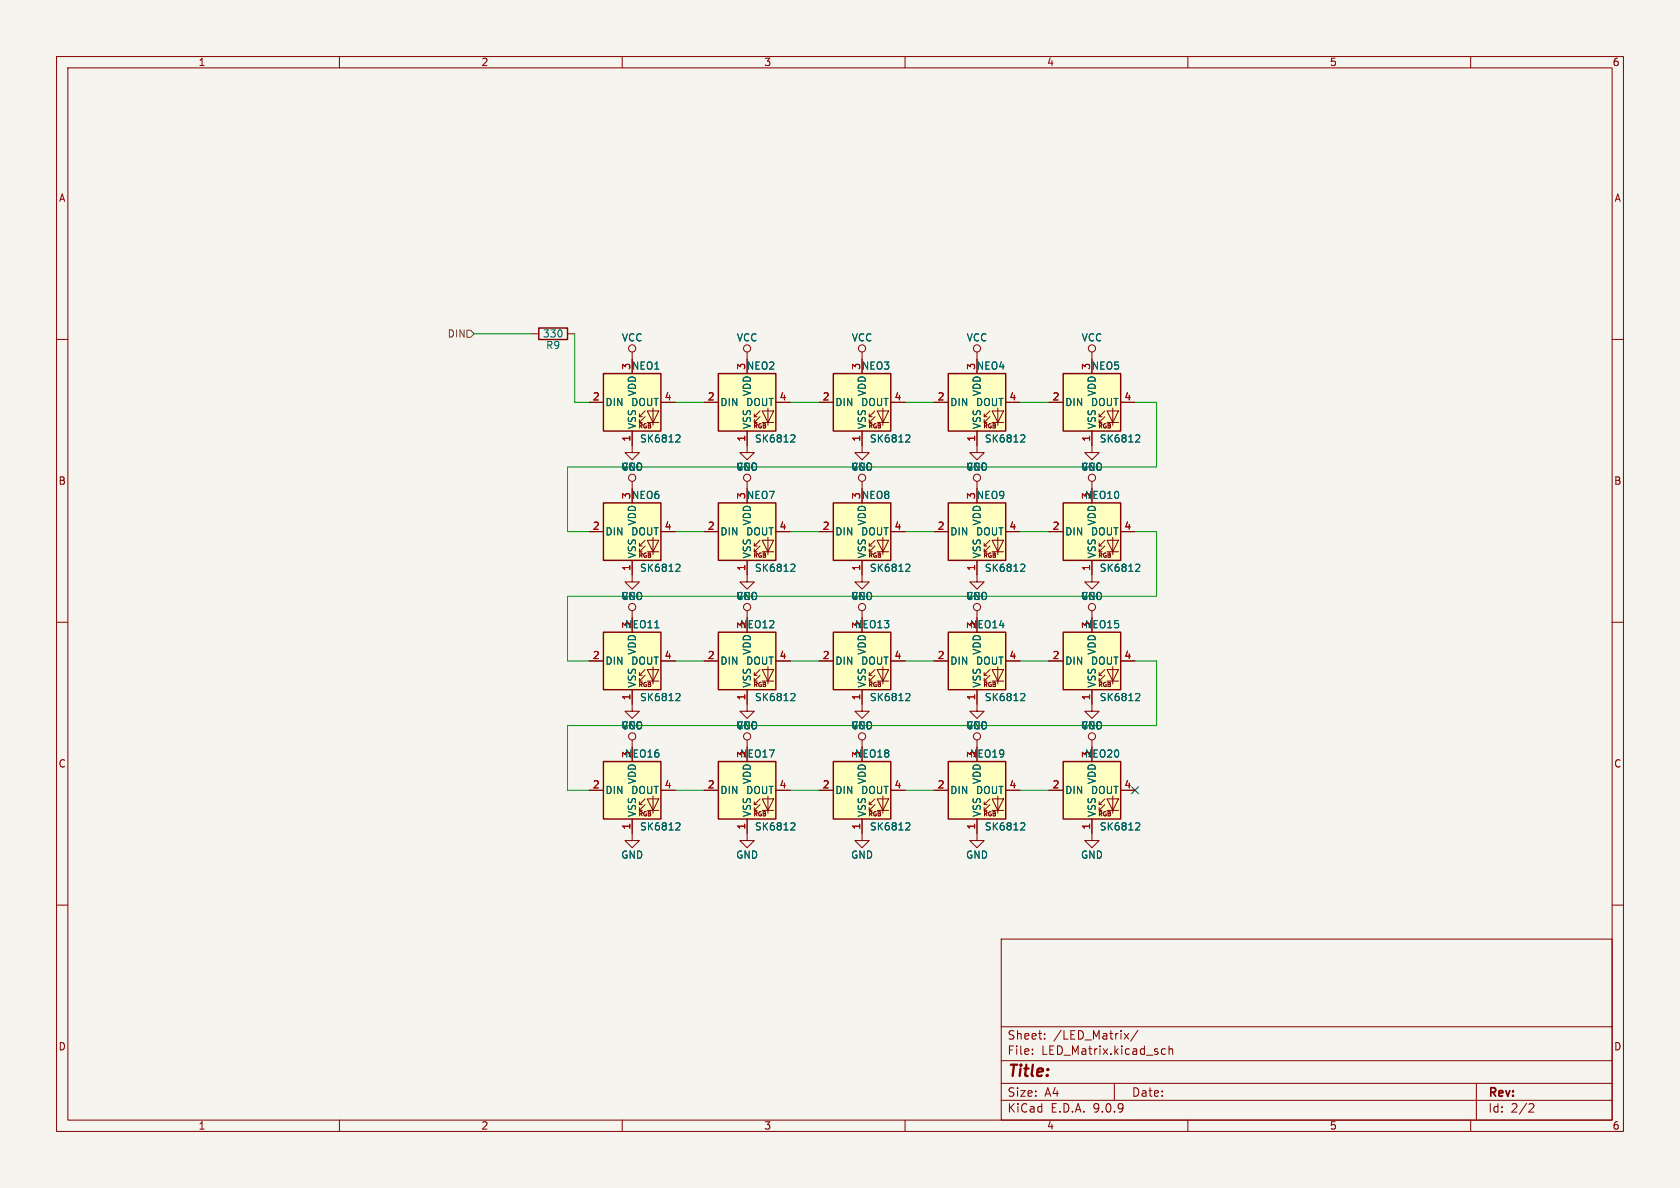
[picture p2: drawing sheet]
<svg xmlns="http://www.w3.org/2000/svg" width="297mm" height="210mm" viewBox="0 0 297 210" stroke-linecap="round" stroke-linejoin="round" font-family="sans-serif">
<path d="M0 0h297v210h-297z" fill="#f5f4ef" stroke="#f5f4ef" stroke-width=".18"/>
<g fill="none" stroke="#840000" stroke-width=".18">
<path d="M10 10h277v190h-277zM12 12h273v186h-273zM60 10v2M110 10v2M160 10v2M210 10v2M260 10v2M10 60h2M285 60h2M10 110h2M285 110h2M111.8 130.8v1.3"/>
<path d="M152.4 124.5v1.2h1.3l-1.3 1.3-1.3-1.3h1.3M111.8 147.3v1.3h1.2l-1.2 1.3-1.3-1.3h1.3M10 160h2M177 166h108v32h-108zM285 160h2M60 198v2M110 198v2M160 198v2M177 194.5h108M177 191.5h108M177 187.5h108M177 181.5h108"/>
<path d="M182.5 186.3v.1M182.5 185.5v.1M184.7 183.6v.1M184.7 182.8v.1M197 191.5v3M198.7 182.7l.8 1M199.5 182.7l-.8 1M201.2 182.1l-1.3 2M205.5 186.3h.5M205.5 185.5h.5M206.7 185.5l.2-.1 .3 .1 .1 .9M206.7 184.9v1.5"/>
<path d="M210 198v2M260 198v2M261 191.5v6.5M270.5 195.1l.5 .1 .2 .3-1 1.1h1"/>
<circle cx="111.8" cy="130.2" r=".63"/>
</g>
<path d="M106.7 134.6h10.1v10.2h-10.1z" fill="#ffffc2"/>
<path d="M104.1 139.7h2.6M111.8 124.5v1.2h1.2l-1.2 1.3-1.3-1.3h1.3M111.8 132.1v2.5M116.8 139.7h2.6M111.8 144.8v2.5M113 142.2h.5M113 143.3h.5M114 141.2l-1 1v-.5M114 142.2l-1 1.1v-.6M114.4 141.2h2.1l-1.1 2.1zM114.4 143.3h2.1M115.4 140.7v3.1" fill="none" stroke="#840000" stroke-width=".18"/>
<path d="M106.7 134.6h10.1v10.2h-10.1z" fill="none" stroke="#840000" stroke-width=".25"/>
<path d="M119.7 145.4l.4 .1 .1 .3-.8 .9h.8" fill="none" stroke="#006464" stroke-width=".18"/>
<path d="M106.7 111.8h10.1v10.1h-10.1z" fill="#ffffc2"/>
<g fill="none" stroke="#840000" stroke-width=".18">
<path d="M104.1 116.8h2.6M111.8 108v3.8M113 119.4h.5M114 118.4l-1 1v-.5M114 119.4l-1 1v-.5M114.4 118.4h2.1l-1.1 2zM115.4 117.9v3M116.8 116.8h2.6M111.8 121.9v2.6M113 120.4h.5M114.4 120.4h2.1"/>
<circle cx="111.8" cy="107.3" r=".63"/>
</g>
<path d="M106.7 111.8h10.1v10.1h-10.1z" fill="none" stroke="#840000" stroke-width=".25"/>
<path d="M115.8 111h.7M119.7 122.6h.4l.1 .4-.8 .9h.8" fill="none" stroke="#006464" stroke-width=".18"/>
<path d="M147.3 111.8h10.2v10.1h-10.2z" fill="#ffffc2"/>
<g fill="none" stroke="#840000" stroke-width=".18">
<path d="M94 59h1.2M100.3 59h1.3M132.1 108v1.2M144.8 116.8h2.5M152.4 108v3.8M153.7 119.4h.5M154.7 118.4l-1 1v-.5M154.7 119.4l-1 1v-.5M155.1 118.4h2l-1 2zM156.1 117.9v3M157.5 116.8h2.5M132.1 124.5v1.2h1.2l-1.2 1.3-1.3-1.3h1.3"/>
<path d="M152.4 121.9v2.6M153.7 120.4h.5M155.1 120.4h2"/>
<circle cx="132.1" cy="107.3" r=".63"/>
<circle cx="152.4" cy="107.3" r=".63"/>
</g>
<path d="M95.2 58h5.1v2h-5.1zM147.3 111.8h10.2v10.1h-10.2z" fill="none" stroke="#840000" stroke-width=".25"/>
<path d="M160.3 122.6h.4l.2 .4-.8 .9h.8" fill="none" stroke="#006464" stroke-width=".18"/>
<path d="M127 111.8h10.2v10.1h-10.2z" fill="#ffffc2"/>
<path d="M124.5 116.8h2.5M132.1 109.2v2.6M133.3 119.4h.6M134.4 118.4l-1.1 1v-.5M134.4 119.4l-1.1 1v-.5M134.7 118.4h2.1l-1 2zM135.8 117.9v3M137.2 116.8h2.5M132.1 121.9v2.6M133.3 120.4h.6M134.7 120.4h2.1" fill="none" stroke="#840000" stroke-width=".18"/>
<path d="M127 111.8h10.2v10.1h-10.2z" fill="none" stroke="#840000" stroke-width=".25"/>
<path d="M140 122.6h.4l.1 .4-.7 .9h.7" fill="none" stroke="#006464" stroke-width=".18"/>
<path d="M127 134.6h10.2v10.2h-10.2z" fill="#ffffc2"/>
<g fill="none" stroke="#840000" stroke-width=".18">
<path d="M124.5 139.7h2.5M132.1 132.1v2.5M137.2 139.7h2.5M152.4 130.8v1.3M132.1 144.8v2.5M133.3 142.2h.6M133.3 143.3h.6M134.4 141.2l-1.1 1v-.5M134.4 142.2l-1.1 1.1v-.6M134.7 141.2h2.1l-1 2.1zM134.7 143.3h2.1M135.8 140.7v3.1"/>
<circle cx="152.4" cy="130.2" r=".63"/>
</g>
<path d="M127 134.6h10.2v10.2h-10.2z" fill="none" stroke="#840000" stroke-width=".25"/>
<path d="M140 145.4l.4 .1 .1 .3-.7 .9h.7" fill="none" stroke="#006464" stroke-width=".18"/>
<path d="M147.3 134.6h10.2v10.2h-10.2z" fill="#ffffc2"/>
<g fill="none" stroke="#840000" stroke-width=".18">
<path d="M132.1 85.1v1.3M111.8 101.6v1.3h1.2l-1.2 1.2-1.3-1.2h1.3M132.1 101.6v1.3h1.2l-1.2 1.2-1.3-1.2h1.3M152.4 101.6v1.3h1.3l-1.3 1.2-1.3-1.2h1.3M193 108v1.2M132.1 130.8v1.3M144.8 139.7h2.5M152.4 132.1v2.5M157.5 139.7h2.5M152.4 144.8v3.8h1.3l-1.3 1.3-1.3-1.3h1.3M153.7 142.2h.5M153.7 143.3h.5"/>
<path d="M154.7 141.2l-1 1v-.5M154.7 142.2l-1 1.1v-.6M155.1 141.2h2l-1 2.1zM155.1 143.3h2M156.1 140.7v3.1"/>
<circle cx="132.1" cy="84.5" r=".63"/>
<circle cx="193" cy="107.3" r=".63"/>
<circle cx="132.1" cy="130.2" r=".63"/>
</g>
<path d="M147.3 134.6h10.2v10.2h-10.2z" fill="none" stroke="#840000" stroke-width=".25"/>
<path d="M160.3 145.4l.4 .1 .2 .3-.8 .9h.8" fill="none" stroke="#006464" stroke-width=".18"/>
<path d="M147.3 88.9h10.2v10.2h-10.2z" fill="#ffffc2"/>
<path d="M144.8 94h2.5M152.4 86.4v2.5M152.4 99.1v2.5M153.7 96.5h.5M153.7 97.5h.5M154.7 95.5l-1 1v-.5M154.7 96.5l-1 1v-.5M155.1 95.5h2l-1 2zM155.1 97.5h2M156.1 95v3M157.5 94h2.5" fill="none" stroke="#840000" stroke-width=".18"/>
<path d="M147.3 88.9h10.2v10.2h-10.2z" fill="none" stroke="#840000" stroke-width=".25"/>
<path d="M160.3 99.7l.4 .1 .2 .3-.8 .9h.8" fill="none" stroke="#006464" stroke-width=".18"/>
<path d="M127 88.9h10.2v10.2h-10.2z" fill="#ffffc2"/>
<g fill="none" stroke="#840000" stroke-width=".18">
<path d="M111.8 78.7v1.3h1.2l-1.2 1.3-1.3-1.3h1.3M111.8 62.2v1.3M111.8 85.1v1.3M124.5 94h2.5M132.1 86.4v2.5M132.1 99.1v2.5M133.3 96.5h.6M133.3 97.5h.6M134.4 95.5l-1.1 1v-.5M134.4 96.5l-1.1 1v-.5M134.7 95.5h2.1l-1 2zM134.7 97.5h2.1"/>
<path d="M135.8 95v3M137.2 94h2.5M152.4 85.1v1.3M132.1 147.3v1.3h1.2l-1.2 1.3-1.3-1.3h1.3"/>
<circle cx="111.8" cy="61.6" r=".63"/>
<circle cx="111.8" cy="84.5" r=".63"/>
<circle cx="152.4" cy="84.5" r=".63"/>
</g>
<path d="M127 88.9h10.2v10.2h-10.2z" fill="none" stroke="#840000" stroke-width=".25"/>
<path d="M140 99.7l.4 .1 .1 .3-.7 .9h.7" fill="none" stroke="#006464" stroke-width=".18"/>
<path d="M106.7 66h10.1v10.2h-10.1z" fill="#ffffc2"/>
<path d="M104.1 71.1h2.6M111.8 63.5v2.5M111.8 76.2v2.5M113 73.7h.5M113 74.7h.5M114 72.6l-1 1.1v-.5M114 73.7l-1 1v-.5M114.4 72.6h2.1l-1.1 2.1zM114.4 74.7h2.1M115.4 72.1v3.1M116.8 71.1h2.6" fill="none" stroke="#840000" stroke-width=".18"/>
<path d="M106.7 66h10.1v10.2h-10.1z" fill="none" stroke="#840000" stroke-width=".25"/>
<path d="M119.7 76.9h.4l.1 .3-.8 .9h.8" fill="none" stroke="#006464" stroke-width=".18"/>
<path d="M106.7 88.9h10.1v10.2h-10.1z" fill="#ffffc2"/>
<path d="M152.4 78.7v1.3h1.3l-1.3 1.3-1.3-1.3h1.3M104.1 94h2.6M111.8 86.4v2.5M111.8 99.1v2.5M113 96.5h.5M113 97.5h.5M114 95.5l-1 1v-.5M114 96.5l-1 1v-.5M114.4 95.5h2.1l-1.1 2zM114.4 97.5h2.1M115.4 95v3M116.8 94h2.6" fill="none" stroke="#840000" stroke-width=".18"/>
<path d="M106.7 88.9h10.1v10.2h-10.1z" fill="none" stroke="#840000" stroke-width=".25"/>
<path d="M119.7 99.7l.4 .1 .1 .3-.8 .9h.8" fill="none" stroke="#006464" stroke-width=".18"/>
<path d="M147.3 66h10.2v10.2h-10.2z" fill="#ffffc2"/>
<path d="M144.8 71.1h2.5M152.4 63.5v2.5M152.4 76.2v2.5M153.7 73.7h.5M153.7 74.7h.5M154.7 72.6l-1 1.1v-.5M154.7 73.7l-1 1v-.5M155.1 72.6h2l-1 2.1zM155.1 74.7h2M156.1 72.1v3.1M157.5 71.1h2.5" fill="none" stroke="#840000" stroke-width=".18"/>
<path d="M147.3 66h10.2v10.2h-10.2z" fill="none" stroke="#840000" stroke-width=".25"/>
<path d="M160.3 76.9h.4l.2 .3-.8 .9h.8" fill="none" stroke="#006464" stroke-width=".18"/>
<path d="M127 66h10.2v10.2h-10.2z" fill="#ffffc2"/>
<g fill="none" stroke="#840000" stroke-width=".18">
<path d="M124.5 71.1h2.5M132.1 76.2v3.8h1.2l-1.2 1.3-1.3-1.3h1.3M132.1 62.2v3.8M133.3 73.7h.6M133.3 74.7h.6M134.4 72.6l-1.1 1.1v-.5M134.4 73.7l-1.1 1v-.5M134.7 72.6h2.1l-1 2.1zM134.7 74.7h2.1M135.8 72.1v3.1M137.2 71.1h2.5M152.4 62.2v1.3"/>
<path d="M172.7 85.1v1.3M172.7 124.5v1.2h1.3l-1.3 1.3-1.3-1.3h1.3M172.7 130.8v1.3"/>
<circle cx="132.1" cy="61.6" r=".63"/>
<circle cx="152.4" cy="61.6" r=".63"/>
<circle cx="172.7" cy="84.5" r=".63"/>
<circle cx="172.7" cy="130.2" r=".63"/>
</g>
<path d="M127 66h10.2v10.2h-10.2z" fill="none" stroke="#840000" stroke-width=".25"/>
<path d="M140 76.9h.4l.1 .3-.7 .9h.7" fill="none" stroke="#006464" stroke-width=".18"/>
<path d="M167.6 111.8h10.2v10.1h-10.2z" fill="#ffffc2"/>
<path d="M165.1 116.8h2.5M172.7 109.2v2.6M174 119.4h.5M175 118.4l-1 1v-.5M175 119.4l-1 1v-.5M175.4 118.4h2l-1 2zM176.4 117.9v3M177.8 116.8h2.5M172.7 121.9v2.6M174 120.4h.5M175.4 120.4h2M193 147.3v1.3h1.3l-1.3 1.3-1.2-1.3h1.2" fill="none" stroke="#840000" stroke-width=".18"/>
<path d="M167.6 111.8h10.2v10.1h-10.2z" fill="none" stroke="#840000" stroke-width=".25"/>
<path d="M180.6 122.6h.5l.1 .4-.8 .9h.8" fill="none" stroke="#006464" stroke-width=".18"/>
<path d="M167.6 88.9h10.2v10.2h-10.2z" fill="#ffffc2"/>
<path d="M165.1 94h2.5M172.7 86.4v2.5M172.7 99.1v2.5M174 96.5h.5M174 97.5h.5M175 95.5l-1 1v-.5M175 96.5l-1 1v-.5M175.4 95.5h2l-1 2zM175.4 97.5h2M176.4 95v3M177.8 94h2.5" fill="none" stroke="#840000" stroke-width=".18"/>
<path d="M167.6 88.9h10.2v10.2h-10.2z" fill="none" stroke="#840000" stroke-width=".25"/>
<path d="M180.6 99.7l.5 .1 .1 .3-.8 .9h.8" fill="none" stroke="#006464" stroke-width=".18"/>
<path d="M188 134.6h10.1v10.2h-10.1z" fill="#ffffc2"/>
<g fill="none" stroke="#840000" stroke-width=".18">
<path d="M172.7 78.7v1.3h1.3l-1.3 1.3-1.3-1.3h1.3M172.7 62.2v1.3M185.4 139.7h2.6M193 124.5v1.2h1.3l-1.3 1.3-1.2-1.3h1.2M193 130.8v3.8M198.1 139.7h2.6M193 144.8v2.5M194.3 142.2h.5M194.3 143.3h.5M195.3 141.2l-1 1v-.5M195.3 142.2l-1 1.1v-.6M195.7 141.2h2l-1 2.1z"/>
<path d="M195.7 143.3h2M196.7 140.7v3.1"/>
<circle cx="172.7" cy="61.6" r=".63"/>
<circle cx="193" cy="130.2" r=".63"/>
</g>
<path d="M188 134.6h10.1v10.2h-10.1z" fill="none" stroke="#840000" stroke-width=".25"/>
<path d="M201 145.4l.4 .1 .1 .3-.8 .9h.8" fill="none" stroke="#006464" stroke-width=".18"/>
<path d="M167.6 66h10.2v10.2h-10.2z" fill="#ffffc2"/>
<path d="M165.1 71.1h2.5M172.7 63.5v2.5M172.7 76.2v2.5M174 73.7h.5M174 74.7h.5M175 72.6l-1 1.1v-.5M175 73.7l-1 1v-.5M175.4 72.6h2l-1 2.1zM175.4 74.7h2M176.4 72.1v3.1M177.8 71.1h2.5" fill="none" stroke="#840000" stroke-width=".18"/>
<path d="M167.6 66h10.2v10.2h-10.2z" fill="none" stroke="#840000" stroke-width=".25"/>
<path d="M180.6 76.9h.5l.1 .3-.8 .9h.8" fill="none" stroke="#006464" stroke-width=".18"/>
<path d="M167.6 134.6h10.2v10.2h-10.2z" fill="#ffffc2"/>
<path d="M165.1 139.7h2.5M172.7 132.1v2.5M177.8 139.7h2.5M172.7 144.8v2.5M174 142.2h.5M174 143.3h.5M175 141.2l-1 1v-.5M175 142.2l-1 1.1v-.6M175.4 141.2h2l-1 2.1zM175.4 143.3h2M176.4 140.7v3.1" fill="none" stroke="#840000" stroke-width=".18"/>
<path d="M167.6 134.6h10.2v10.2h-10.2z" fill="none" stroke="#840000" stroke-width=".25"/>
<path d="M180.6 145.4l.5 .1 .1 .3-.8 .9h.8" fill="none" stroke="#006464" stroke-width=".18"/>
<path d="M188 111.8h10.1v10.1h-10.1z" fill="#ffffc2"/>
<path d="M185.4 116.8h2.6M193 109.2v2.6M194.3 119.4h.5M195.3 118.4l-1 1v-.5M195.3 119.4l-1 1v-.5M195.7 118.4h2l-1 2zM196.7 117.9v3M198.1 116.8h2.6M193 121.9v2.6M194.3 120.4h.5M195.7 120.4h2" fill="none" stroke="#840000" stroke-width=".18"/>
<path d="M188 111.8h10.1v10.1h-10.1z" fill="none" stroke="#840000" stroke-width=".25"/>
<path d="M201 122.6h.4l.1 .4-.8 .9h.8" fill="none" stroke="#006464" stroke-width=".18"/>
<path d="M188 66h10.1v10.2h-10.1z" fill="#ffffc2"/>
<path d="M185.4 71.1h2.6M193 63.5v2.5M193 76.2v2.5M194.3 73.7h.5M194.3 74.7h.5M195.3 72.6l-1 1.1v-.5M195.3 73.7l-1 1v-.5M195.7 72.6h2l-1 2.1zM195.7 74.7h2M196.7 72.1v3.1M198.1 71.1h2.6" fill="none" stroke="#840000" stroke-width=".18"/>
<path d="M188 66h10.1v10.2h-10.1z" fill="none" stroke="#840000" stroke-width=".25"/>
<path d="M201 76.9h.4l.1 .3-.8 .9h.8" fill="none" stroke="#006464" stroke-width=".18"/>
<path d="M188 88.9h10.1v10.2h-10.1z" fill="#ffffc2"/>
<g fill="none" stroke="#840000" stroke-width=".18">
<path d="M104.1 71.1h2.6M111.8 63.5v2.5M111.8 76.2v2.5M116.8 71.1h2.6M124.5 71.1h2.5M132.1 63.5v2.5M132.1 76.2v2.5M137.2 71.1h2.5M144.8 71.1h2.5M152.4 63.5v2.5M152.4 76.2v2.5M157.5 71.1h2.5"/>
<path d="M165.1 71.1h2.5M172.7 63.5v2.5M172.7 76.2v2.5M177.8 71.1h2.5M185.4 71.1h2.6M193 76.2v3.8h1.3l-1.3 1.3-1.2-1.3h1.2M193 62.2v3.8M198.1 71.1h2.6M104.1 94h2.6M111.8 86.4v2.5M111.8 99.1v2.5M116.8 94h2.6"/>
<path d="M124.5 94h2.5M132.1 86.4v2.5M132.1 99.1v2.5M137.2 94h2.5M144.8 94h2.5M152.4 86.4v2.5M152.4 99.1v2.5M157.5 94h2.5M165.1 94h2.5M172.7 99.1v3.8h1.3l-1.3 1.2-1.3-1.2h1.3M172.7 86.4v2.5M177.8 94h2.5"/>
<path d="M185.4 94h2.6M193 99.1v3.8h1.3l-1.3 1.2-1.2-1.2h1.2M193 85.1v3.8M194.3 96.5h.5M194.3 97.5h.5M195.3 95.5l-1 1v-.5M195.3 96.5l-1 1v-.5M195.7 95.5h2l-1 2zM195.7 97.5h2M196.7 95v3M198.1 94h2.6M104.1 116.8h2.6"/>
<path d="M111.8 109.2v2.6M116.8 116.8h2.6M124.5 116.8h2.5M132.1 109.2v2.6M137.2 116.8h2.5M144.8 116.8h2.5M152.4 109.2v2.6M157.5 116.8h2.5M165.1 116.8h2.5M172.7 108v3.8M177.8 116.8h2.5M185.4 116.8h2.6"/>
<path d="M193 109.2v2.6M198.1 116.8h2.6M104.1 139.7h2.6M111.8 121.9v2.6M111.8 132.1v2.5M116.8 139.7h2.6M124.5 139.7h2.5M132.1 121.9v2.6M132.1 132.1v2.5M137.2 139.7h2.5M144.8 139.7h2.5M152.4 121.9v2.6"/>
<path d="M152.4 132.1v2.5M157.5 139.7h2.5M165.1 139.7h2.5M172.7 121.9v2.6M172.7 132.1v2.5M177.8 139.7h2.5M185.4 139.7h2.6M193 121.9v2.6M193 132.1v2.5M198.1 139.7h2.6M111.8 144.8v2.5M132.1 144.8v2.5"/>
<path d="M152.4 144.8v2.5M172.7 144.8v3.8h1.3l-1.3 1.3-1.3-1.3h1.3M193 144.8v2.5"/>
<circle cx="193" cy="61.6" r=".63"/>
<circle cx="193" cy="84.5" r=".63"/>
<circle cx="172.7" cy="107.3" r=".63"/>
</g>
<path d="M188 88.9h10.1v10.2h-10.1z" fill="none" stroke="#840000" stroke-width=".25"/>
<g fill="none" stroke="#006464" stroke-width=".18">
<path d="M119.7 76.9h.4l.1 .3-.8 .9h.8M140 76.9h.4l.1 .3-.7 .9h.7M160.3 76.9h.4l.2 .3-.8 .9h.8M180.6 76.9h.5l.1 .3-.8 .9h.8M201 76.9h.4l.1 .3-.8 .9h.8M119.7 99.7l.4 .1 .1 .3-.8 .9h.8M140 99.7l.4 .1 .1 .3-.7 .9h.7M160.3 99.7l.4 .1 .2 .3-.8 .9h.8M180.6 99.7l.5 .1 .1 .3-.8 .9h.8M201 99.7l.4 .1 .1 .3-.8 .9h.8M115.8 111h.7M119.7 122.6h.4l.1 .4-.8 .9h.8"/>
<path d="M140 122.6h.4l.1 .4-.7 .9h.7M160.3 122.6h.4l.2 .4-.8 .9h.8M180.6 122.6h.5l.1 .4-.8 .9h.8M201 122.6h.4l.1 .4-.8 .9h.8M119.7 145.4l.4 .1 .1 .3-.8 .9h.8M140 145.4l.4 .1 .1 .3-.7 .9h.7M160.3 145.4l.4 .1 .2 .3-.8 .9h.8M180.6 145.4l.5 .1 .1 .3-.8 .9h.8M201 145.4l.4 .1 .1 .3-.8 .9h.8"/>
</g>
<path d="M82.5 58.4h.7l.6 .6-.6 .6h-.7z" fill="none" stroke="#725600" stroke-width=".18"/>
<g fill="none" stroke="#009600" stroke-width=".18">
<path d="M83.8 59h10.2M101.6 59v12.1h2.5M119.4 71.1h5.1M139.7 71.1h5.1M160 71.1h5.1M180.3 71.1h5.1M200.7 71.1h3.8v11.5h-104.2v11.4h3.8M119.4 94h5.1M139.7 94h5.1M160 94h5.1M180.3 94h5.1M200.7 94h3.8v11.4h-104.2v11.4h3.8"/>
<path d="M119.4 116.8h5.1M139.7 116.8h5.1M160 116.8h5.1M180.3 116.8h5.1M200.7 116.8h3.8v11.5h-104.2v11.4h3.8M119.4 139.7h5.1M139.7 139.7h5.1M160 139.7h5.1M180.3 139.7h5.1"/>
</g>
<path d="M200.1 139.1l1.2 1.2M201.3 139.1l-1.2 1.2" fill="none" stroke="#000084" stroke-width=".18"/>
<text font-size="2.8" fill="#840000" x="178" y="190.9">Title:</text>
<g font-size="2.1" fill="#840000">
<text x="178" y="184">Sheet:</text>
<text x="186.2" y="184">/LED_Matrix/</text>
<text x="178" y="186.7">File:</text>
<text x="184.1" y="186.7">LED_Matrix.kicad_sch</text>
<text x="178" y="196.9">KiCad</text>
<text x="178" y="194.1">Size:</text>
<text x="184.7" y="194.1">A4</text>
<text x="185.7" y="196.9">E.D.A.</text>
<text x="193.3" y="196.9">9.0.9</text>
<text x="200" y="194.1">Date:</text>
<text x="263" y="194.3">Rev:</text>
<text x="263" y="196.9">Id:</text>
<text x="267.1" y="196.9">2/2</text>
</g>
<g font-size="1.8" fill="#840000">
<text x="35" y="11.9">1</text>
<text x="85" y="11.9">2</text>
<text x="135" y="11.9">3</text>
<text x="185" y="11.9">4</text>
<text x="235" y="11.9">5</text>
<text x="285" y="11.9">6</text>
<text x="10.3" y="35.9">A</text>
<text x="285.3" y="35.9">A</text>
<text x="10.3" y="85.9">B</text>
<text x="285.3" y="85.9">B</text>
<text x="10.3" y="135.9">C</text>
<text x="285.3" y="135.9">C</text>
<text x="10.3" y="185.9">D</text>
<text x="285.3" y="185.9">D</text>
<text x="35" y="199.9">1</text>
<text x="85" y="199.9">2</text>
<text x="135" y="199.9">3</text>
<text x="185" y="199.9">4</text>
<text x="235" y="199.9">5</text>
<text x="285" y="199.9">6</text>
</g>
<text font-size="1.8" fill="#725600" x="79" y="59.9">DIN</text>
<g font-size="1.8" fill="#006464">
<text x="95.9" y="59.9">330</text>
<text x="96.4" y="61.9">R9</text>
<text x="109.8" y="60.6">VCC</text>
<text x="111.6" y="65.5">NEO1</text>
<text x="130.2" y="60.6">VCC</text>
<text x="131.9" y="65.5">NEO2</text>
<text x="150.5" y="60.6">VCC</text>
<text x="152.2" y="65.5">NEO3</text>
<text x="170.8" y="60.6">VCC</text>
<text x="172.6" y="65.5">NEO4</text>
<text x="191.1" y="60.6">VCC</text>
<text x="192.9" y="65.5">NEO5</text>
<text x="106.9" y="72">DIN</text>
<text x="111.5" y="72">DOUT</text>
<text x="112.6" y="70.1" transform="rotate(-90 112.6 70.1)">VDD</text>
<text x="127.3" y="72">DIN</text>
<text x="131.8" y="72">DOUT</text>
<text x="132.9" y="70.1" transform="rotate(-90 132.9 70.1)">VDD</text>
<text x="147.6" y="72">DIN</text>
<text x="152.1" y="72">DOUT</text>
<text x="153.3" y="70.1" transform="rotate(-90 153.3 70.1)">VDD</text>
<text x="167.9" y="72">DIN</text>
<text x="172.4" y="72">DOUT</text>
<text x="173.6" y="70.1" transform="rotate(-90 173.6 70.1)">VDD</text>
<text x="188.2" y="72">DIN</text>
<text x="192.8" y="72">DOUT</text>
<text x="193.9" y="70.1" transform="rotate(-90 193.9 70.1)">VDD</text>
<text x="112.6" y="75.9" transform="rotate(-90 112.6 75.9)">VSS</text>
<text x="132.9" y="75.9" transform="rotate(-90 132.9 75.9)">VSS</text>
<text x="153.3" y="75.9" transform="rotate(-90 153.3 75.9)">VSS</text>
<text x="173.6" y="75.9" transform="rotate(-90 173.6 75.9)">VSS</text>
<text x="193.9" y="75.9" transform="rotate(-90 193.9 75.9)">VSS</text>
<text x="109.8" y="83.4">VCC</text>
<text x="113" y="78.4">SK6812</text>
<text x="130.2" y="83.4">VCC</text>
<text x="133.4" y="78.4">SK6812</text>
<text x="150.5" y="83.4">VCC</text>
<text x="153.7" y="78.4">SK6812</text>
<text x="170.8" y="83.4">VCC</text>
<text x="174" y="78.4">SK6812</text>
<text x="191.1" y="83.4">VCC</text>
<text x="194.3" y="78.4">SK6812</text>
<text x="111.6" y="88.4">NEO6</text>
<text x="131.9" y="88.4">NEO7</text>
<text x="152.2" y="88.4">NEO8</text>
<text x="172.6" y="88.4">NEO9</text>
<text x="191.7" y="88.4">NEO10</text>
<text x="106.9" y="94.8">DIN</text>
<text x="111.5" y="94.8">DOUT</text>
<text x="112.6" y="93" transform="rotate(-90 112.6 93)">VDD</text>
<text x="127.3" y="94.8">DIN</text>
<text x="131.8" y="94.8">DOUT</text>
<text x="132.9" y="93" transform="rotate(-90 132.9 93)">VDD</text>
<text x="147.6" y="94.8">DIN</text>
<text x="152.1" y="94.8">DOUT</text>
<text x="153.3" y="93" transform="rotate(-90 153.3 93)">VDD</text>
<text x="167.9" y="94.8">DIN</text>
<text x="172.4" y="94.8">DOUT</text>
<text x="173.6" y="93" transform="rotate(-90 173.6 93)">VDD</text>
<text x="188.2" y="94.8">DIN</text>
<text x="192.8" y="94.8">DOUT</text>
<text x="193.9" y="93" transform="rotate(-90 193.9 93)">VDD</text>
<text x="112.6" y="98.8" transform="rotate(-90 112.6 98.8)">VSS</text>
<text x="113" y="101.3">SK6812</text>
<text x="132.9" y="98.8" transform="rotate(-90 132.9 98.8)">VSS</text>
<text x="133.4" y="101.3">SK6812</text>
<text x="153.3" y="98.8" transform="rotate(-90 153.3 98.8)">VSS</text>
<text x="153.7" y="101.3">SK6812</text>
<text x="173.6" y="98.8" transform="rotate(-90 173.6 98.8)">VSS</text>
<text x="174" y="101.3">SK6812</text>
<text x="193.9" y="98.8" transform="rotate(-90 193.9 98.8)">VSS</text>
<text x="194.3" y="101.3">SK6812</text>
<text x="109.8" y="106.3">VCC</text>
<text x="130.2" y="106.3">VCC</text>
<text x="150.5" y="106.3">VCC</text>
<text x="170.8" y="106.3">VCC</text>
<text x="191.1" y="106.3">VCC</text>
<text x="110.4" y="111.3">NEO11</text>
<text x="130.7" y="111.3">NEO12</text>
<text x="151" y="111.3">NEO13</text>
<text x="171.4" y="111.3">NEO14</text>
<text x="191.7" y="111.3">NEO15</text>
<text x="106.9" y="117.7">DIN</text>
<text x="111.5" y="117.7">DOUT</text>
<text x="112.6" y="115.8" transform="rotate(-90 112.6 115.8)">VDD</text>
<text x="127.3" y="117.7">DIN</text>
<text x="131.8" y="117.7">DOUT</text>
<text x="132.9" y="115.8" transform="rotate(-90 132.9 115.8)">VDD</text>
<text x="147.6" y="117.7">DIN</text>
<text x="152.1" y="117.7">DOUT</text>
<text x="153.3" y="115.8" transform="rotate(-90 153.3 115.8)">VDD</text>
<text x="167.9" y="117.7">DIN</text>
<text x="172.4" y="117.7">DOUT</text>
<text x="173.6" y="115.8" transform="rotate(-90 173.6 115.8)">VDD</text>
<text x="188.2" y="117.7">DIN</text>
<text x="192.8" y="117.7">DOUT</text>
<text x="193.9" y="115.8" transform="rotate(-90 193.9 115.8)">VDD</text>
<text x="112.6" y="121.7" transform="rotate(-90 112.6 121.7)">VSS</text>
<text x="113" y="124.1">SK6812</text>
<text x="132.9" y="121.7" transform="rotate(-90 132.9 121.7)">VSS</text>
<text x="133.4" y="124.1">SK6812</text>
<text x="153.3" y="121.7" transform="rotate(-90 153.3 121.7)">VSS</text>
<text x="153.7" y="124.1">SK6812</text>
<text x="173.6" y="121.7" transform="rotate(-90 173.6 121.7)">VSS</text>
<text x="174" y="124.1">SK6812</text>
<text x="193.9" y="121.7" transform="rotate(-90 193.9 121.7)">VSS</text>
<text x="194.3" y="124.1">SK6812</text>
<text x="109.8" y="129.1">VCC</text>
<text x="130.2" y="129.1">VCC</text>
<text x="150.5" y="129.1">VCC</text>
<text x="170.8" y="129.1">VCC</text>
<text x="191.1" y="129.1">VCC</text>
<text x="110.4" y="134.1">NEO16</text>
<text x="130.7" y="134.1">NEO17</text>
<text x="151" y="134.1">NEO18</text>
<text x="171.4" y="134.1">NEO19</text>
<text x="191.7" y="134.1">NEO20</text>
<text x="106.9" y="140.6">DIN</text>
<text x="111.5" y="140.6">DOUT</text>
<text x="112.6" y="138.7" transform="rotate(-90 112.6 138.7)">VDD</text>
<text x="127.3" y="140.6">DIN</text>
<text x="131.8" y="140.6">DOUT</text>
<text x="132.9" y="138.7" transform="rotate(-90 132.9 138.7)">VDD</text>
<text x="147.6" y="140.6">DIN</text>
<text x="152.1" y="140.6">DOUT</text>
<text x="153.3" y="138.7" transform="rotate(-90 153.3 138.7)">VDD</text>
<text x="167.9" y="140.6">DIN</text>
<text x="172.4" y="140.6">DOUT</text>
<text x="173.6" y="138.7" transform="rotate(-90 173.6 138.7)">VDD</text>
<text x="188.2" y="140.6">DIN</text>
<text x="192.8" y="140.6">DOUT</text>
<text x="193.9" y="138.7" transform="rotate(-90 193.9 138.7)">VDD</text>
<text x="112.6" y="144.5" transform="rotate(-90 112.6 144.5)">VSS</text>
<text x="113" y="147">SK6812</text>
<text x="132.9" y="144.5" transform="rotate(-90 132.9 144.5)">VSS</text>
<text x="133.4" y="147">SK6812</text>
<text x="153.3" y="144.5" transform="rotate(-90 153.3 144.5)">VSS</text>
<text x="153.7" y="147">SK6812</text>
<text x="173.6" y="144.5" transform="rotate(-90 173.6 144.5)">VSS</text>
<text x="174" y="147">SK6812</text>
<text x="193.9" y="144.5" transform="rotate(-90 193.9 144.5)">VSS</text>
<text x="194.3" y="147">SK6812</text>
<text x="109.7" y="152">GND</text>
<text x="130" y="152">GND</text>
<text x="150.4" y="152">GND</text>
<text x="170.7" y="152">GND</text>
<text x="191" y="152">GND</text>
</g>
<g font-size="1.8" fill="#a90000">
<text x="111.5" y="65.5" transform="rotate(-90 111.5 65.5)">3</text>
<text x="131.8" y="65.5" transform="rotate(-90 131.8 65.5)">3</text>
<text x="152.1" y="65.5" transform="rotate(-90 152.1 65.5)">3</text>
<text x="172.5" y="65.5" transform="rotate(-90 172.5 65.5)">3</text>
<text x="192.8" y="65.5" transform="rotate(-90 192.8 65.5)">3</text>
<text x="104.7" y="70.9">2</text>
<text x="117.4" y="70.9">4</text>
<text x="125" y="70.9">2</text>
<text x="137.7" y="70.9">4</text>
<text x="145.3" y="70.9">2</text>
<text x="158" y="70.9">4</text>
<text x="165.7" y="70.9">2</text>
<text x="178.4" y="70.9">4</text>
<text x="186" y="70.9">2</text>
<text x="198.7" y="70.9">4</text>
<text x="111.5" y="78.2" transform="rotate(-90 111.5 78.2)">1</text>
<text x="131.8" y="78.2" transform="rotate(-90 131.8 78.2)">1</text>
<text x="152.1" y="78.2" transform="rotate(-90 152.1 78.2)">1</text>
<text x="172.5" y="78.2" transform="rotate(-90 172.5 78.2)">1</text>
<text x="192.8" y="78.2" transform="rotate(-90 192.8 78.2)">1</text>
<text x="111.5" y="88.3" transform="rotate(-90 111.5 88.3)">3</text>
<text x="131.8" y="88.3" transform="rotate(-90 131.8 88.3)">3</text>
<text x="152.1" y="88.3" transform="rotate(-90 152.1 88.3)">3</text>
<text x="172.5" y="88.3" transform="rotate(-90 172.5 88.3)">3</text>
<text x="192.8" y="88.3" transform="rotate(-90 192.8 88.3)">3</text>
<text x="104.7" y="93.7">2</text>
<text x="117.4" y="93.7">4</text>
<text x="125" y="93.7">2</text>
<text x="137.7" y="93.7">4</text>
<text x="145.3" y="93.7">2</text>
<text x="158" y="93.7">4</text>
<text x="165.7" y="93.7">2</text>
<text x="178.4" y="93.7">4</text>
<text x="186" y="93.7">2</text>
<text x="198.7" y="93.7">4</text>
<text x="111.5" y="101" transform="rotate(-90 111.5 101)">1</text>
<text x="131.8" y="101" transform="rotate(-90 131.8 101)">1</text>
<text x="152.1" y="101" transform="rotate(-90 152.1 101)">1</text>
<text x="172.5" y="101" transform="rotate(-90 172.5 101)">1</text>
<text x="192.8" y="101" transform="rotate(-90 192.8 101)">1</text>
<text x="111.5" y="111.2" transform="rotate(-90 111.5 111.2)">3</text>
<text x="131.8" y="111.2" transform="rotate(-90 131.8 111.2)">3</text>
<text x="152.1" y="111.2" transform="rotate(-90 152.1 111.2)">3</text>
<text x="172.5" y="111.2" transform="rotate(-90 172.5 111.2)">3</text>
<text x="192.8" y="111.2" transform="rotate(-90 192.8 111.2)">3</text>
<text x="104.7" y="116.6">2</text>
<text x="117.4" y="116.6">4</text>
<text x="125" y="116.6">2</text>
<text x="137.7" y="116.6">4</text>
<text x="145.3" y="116.6">2</text>
<text x="158" y="116.6">4</text>
<text x="165.7" y="116.6">2</text>
<text x="178.4" y="116.6">4</text>
<text x="186" y="116.6">2</text>
<text x="198.7" y="116.6">4</text>
<text x="111.5" y="123.9" transform="rotate(-90 111.5 123.9)">1</text>
<text x="131.8" y="123.9" transform="rotate(-90 131.8 123.9)">1</text>
<text x="152.1" y="123.9" transform="rotate(-90 152.1 123.9)">1</text>
<text x="172.5" y="123.9" transform="rotate(-90 172.5 123.9)">1</text>
<text x="192.8" y="123.9" transform="rotate(-90 192.8 123.9)">1</text>
<text x="111.5" y="134.1" transform="rotate(-90 111.5 134.1)">3</text>
<text x="131.8" y="134.1" transform="rotate(-90 131.8 134.1)">3</text>
<text x="152.1" y="134.1" transform="rotate(-90 152.1 134.1)">3</text>
<text x="172.5" y="134.1" transform="rotate(-90 172.5 134.1)">3</text>
<text x="192.8" y="134.1" transform="rotate(-90 192.8 134.1)">3</text>
<text x="104.7" y="139.4">2</text>
<text x="117.4" y="139.4">4</text>
<text x="125" y="139.4">2</text>
<text x="137.7" y="139.4">4</text>
<text x="145.3" y="139.4">2</text>
<text x="158" y="139.4">4</text>
<text x="165.7" y="139.4">2</text>
<text x="178.4" y="139.4">4</text>
<text x="186" y="139.4">2</text>
<text x="198.7" y="139.4">4</text>
<text x="111.5" y="146.8" transform="rotate(-90 111.5 146.8)">1</text>
<text x="131.8" y="146.8" transform="rotate(-90 131.8 146.8)">1</text>
<text x="152.1" y="146.8" transform="rotate(-90 152.1 146.8)">1</text>
<text x="172.5" y="146.8" transform="rotate(-90 172.5 146.8)">1</text>
<text x="192.8" y="146.8" transform="rotate(-90 192.8 146.8)">1</text>
</g>
<g font-size="1.1" fill="#840000">
<text x="112.8" y="75.9">RGB</text>
<text x="133.1" y="75.9">RGB</text>
<text x="153.4" y="75.9">RGB</text>
<text x="173.7" y="75.9">RGB</text>
<text x="194" y="75.9">RGB</text>
<text x="112.8" y="98.8">RGB</text>
<text x="133.1" y="98.8">RGB</text>
<text x="153.4" y="98.8">RGB</text>
<text x="173.7" y="98.8">RGB</text>
<text x="194" y="98.8">RGB</text>
<text x="112.8" y="121.6">RGB</text>
<text x="133.1" y="121.6">RGB</text>
<text x="153.4" y="121.6">RGB</text>
<text x="173.7" y="121.6">RGB</text>
<text x="194" y="121.6">RGB</text>
<text x="112.8" y="144.5">RGB</text>
<text x="133.1" y="144.5">RGB</text>
<text x="153.4" y="144.5">RGB</text>
<text x="173.7" y="144.5">RGB</text>
<text x="194" y="144.5">RGB</text>
</g>
</svg>
